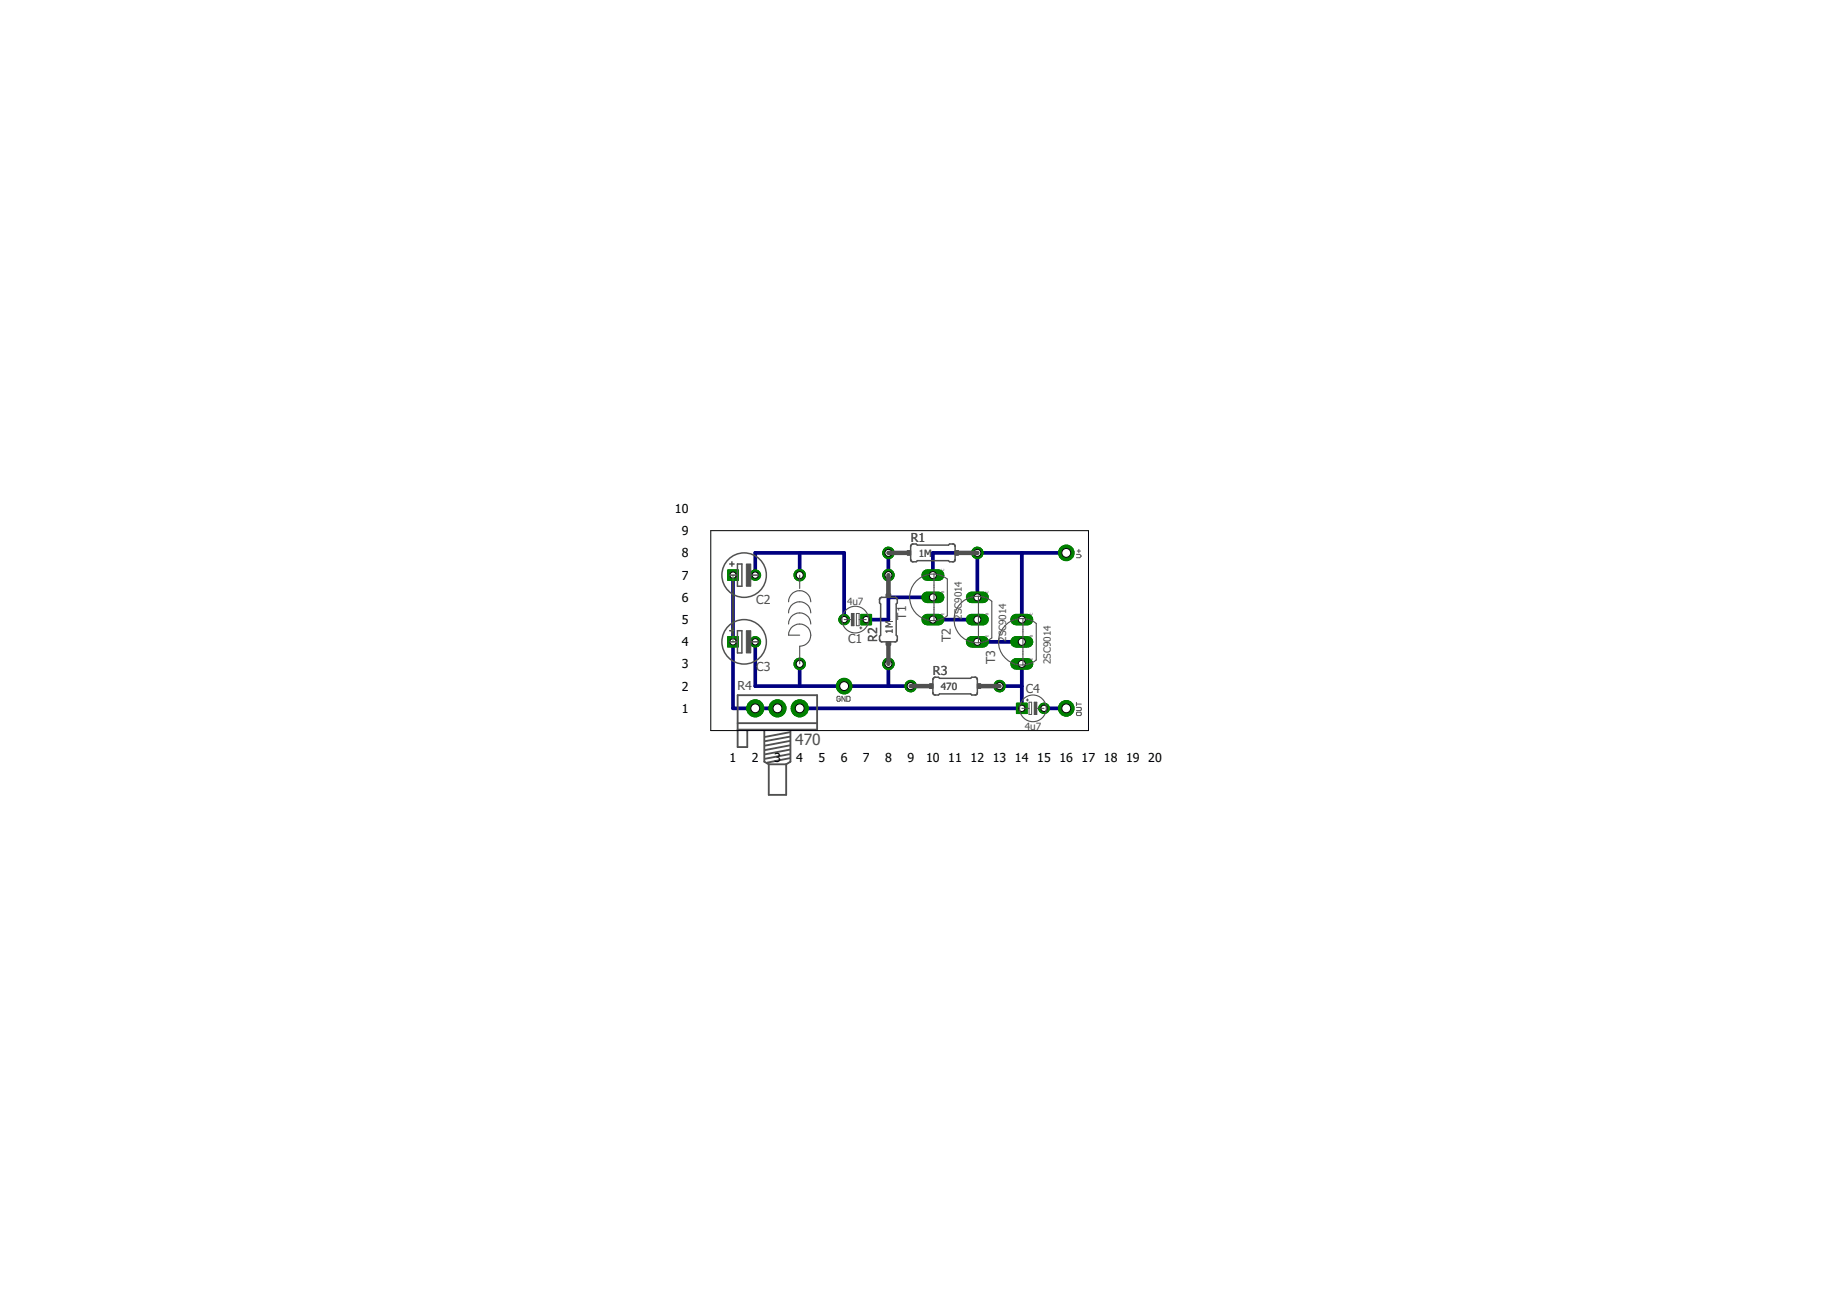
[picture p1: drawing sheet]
<svg xmlns="http://www.w3.org/2000/svg" width="210mm" height="148mm" viewBox="0 0 210 148" stroke-linecap="round" stroke-linejoin="round" font-family="sans-serif">
<path d="M91.4 68.7a1.28 1.28 0 0 1 1.2 1.3M91.4 70a1.28 1.28 0 0 1 1.2 1.3M91.4 71.3a1.27 1.27 0 0 1 1.2 1.3 1.27 1.27 0 0 1-1.2 1.2M91.4 67.5a1.28 1.28 0 0 1 1.2 1.2" fill="none" stroke="#505050" stroke-width=".13"/>
<g fill="none" stroke="#000080" stroke-width=".42">
<path d="M83.8 65.7v15.2h5M86.3 65.7v-2.5h10.2v7.6M86.3 73.3v5.1h17.8M91.4 63.2v2.5M91.4 75.8v2.6M101.5 63.2v7.6h-2.5M101.5 68.2h5.1M101.5 75.8v2.6M106.6 70.8h5.1M111.7 63.2v5M111.7 73.3h5.1M114.2 78.4h2.6"/>
<path d="M116.8 63.2v7.6M116.8 75.8v5.1h-25.4M121.8 63.2h-15.2v2.5M119.3 80.9h2.5"/>
</g>
<circle cx="96.5" cy="70.8" r=".61" fill="#008000" stroke="#008000" stroke-width=".11"/>
<circle cx="96.5" cy="70.8" r=".36" fill="#fff" stroke="#000" stroke-width=".11"/>
<path d="M98.4 70.2h1.2v1.2h-1.2z" fill="#008000" stroke="#008000" stroke-width=".11"/>
<circle cx="99" cy="70.8" r=".36" fill="#fff" stroke="#000" stroke-width=".11"/>
<circle cx="86.3" cy="65.7" r=".61" fill="#008000" stroke="#008000" stroke-width=".11"/>
<circle cx="86.3" cy="65.7" r=".36" fill="#fff" stroke="#000" stroke-width=".11"/>
<path d="M83.1 65.1h1.3v1.2h-1.3z" fill="#008000" stroke="#008000" stroke-width=".11"/>
<circle cx="83.8" cy="65.7" r=".36" fill="#fff" stroke="#000" stroke-width=".11"/>
<circle cx="86.3" cy="73.3" r=".61" fill="#008000" stroke="#008000" stroke-width=".11"/>
<circle cx="86.3" cy="73.3" r=".36" fill="#fff" stroke="#000" stroke-width=".11"/>
<path d="M83.1 72.7h1.3v1.2h-1.3z" fill="#008000" stroke="#008000" stroke-width=".11"/>
<circle cx="83.8" cy="73.3" r=".36" fill="#fff" stroke="#000" stroke-width=".11"/>
<circle cx="119.3" cy="80.9" r=".61" fill="#008000" stroke="#008000" stroke-width=".11"/>
<circle cx="119.3" cy="80.9" r=".36" fill="#fff" stroke="#000" stroke-width=".11"/>
<path d="M116.1 80.3h1.3v1.2h-1.3z" fill="#008000" stroke="#008000" stroke-width=".11"/>
<circle cx="116.8" cy="80.9" r=".36" fill="#fff" stroke="#000" stroke-width=".11"/>
<circle cx="96.5" cy="78.4" r=".89" fill="#008000" stroke="#008000" stroke-width=".11"/>
<circle cx="96.5" cy="78.4" r=".51" fill="#fff" stroke="#000" stroke-width=".11"/>
<circle cx="91.4" cy="75.8" r=".66" fill="#008000" stroke="#008000" stroke-width=".11"/>
<circle cx="91.4" cy="75.8" r=".4" fill="#fff" stroke="#000" stroke-width=".11"/>
<circle cx="91.4" cy="65.7" r=".66" fill="#008000" stroke="#008000" stroke-width=".11"/>
<circle cx="91.4" cy="65.7" r=".4" fill="#fff" stroke="#000" stroke-width=".11"/>
<circle cx="121.8" cy="80.9" r=".89" fill="#008000" stroke="#008000" stroke-width=".11"/>
<circle cx="121.8" cy="80.9" r=".51" fill="#fff" stroke="#000" stroke-width=".11"/>
<circle cx="101.5" cy="63.2" r=".66" fill="#008000" stroke="#008000" stroke-width=".11"/>
<circle cx="101.5" cy="63.2" r=".4" fill="#fff" stroke="#000" stroke-width=".11"/>
<circle cx="111.7" cy="63.2" r=".66" fill="#008000" stroke="#008000" stroke-width=".11"/>
<circle cx="111.7" cy="63.2" r=".4" fill="#fff" stroke="#000" stroke-width=".11"/>
<circle cx="101.5" cy="75.8" r=".66" fill="#008000" stroke="#008000" stroke-width=".11"/>
<circle cx="101.5" cy="75.8" r=".4" fill="#fff" stroke="#000" stroke-width=".11"/>
<circle cx="101.5" cy="65.7" r=".66" fill="#008000" stroke="#008000" stroke-width=".11"/>
<circle cx="101.5" cy="65.7" r=".4" fill="#fff" stroke="#000" stroke-width=".11"/>
<circle cx="104.1" cy="78.4" r=".66" fill="#008000" stroke="#008000" stroke-width=".11"/>
<circle cx="104.1" cy="78.4" r=".4" fill="#fff" stroke="#000" stroke-width=".11"/>
<circle cx="114.2" cy="78.4" r=".66" fill="#008000" stroke="#008000" stroke-width=".11"/>
<circle cx="114.2" cy="78.4" r=".4" fill="#fff" stroke="#000" stroke-width=".11"/>
<circle cx="86.3" cy="80.9" r=".97" fill="#008000" stroke="#008000" stroke-width=".11"/>
<circle cx="86.3" cy="80.9" r=".51" fill="#fff" stroke="#000" stroke-width=".11"/>
<circle cx="88.8" cy="80.9" r=".97" fill="#008000" stroke="#008000" stroke-width=".11"/>
<circle cx="88.8" cy="80.9" r=".51" fill="#fff" stroke="#000" stroke-width=".11"/>
<circle cx="91.4" cy="80.9" r=".97" fill="#008000" stroke="#008000" stroke-width=".11"/>
<circle cx="91.4" cy="80.9" r=".51" fill="#fff" stroke="#000" stroke-width=".11"/>
<path d="M105.9 65.7h1.4" fill="none" stroke="#008000" stroke-width="1.3"/>
<circle cx="106.6" cy="65.7" r=".4" fill="#fff" stroke="#000" stroke-width=".11"/>
<path d="M105.9 70.8h1.4" fill="none" stroke="#008000" stroke-width="1.3"/>
<circle cx="106.6" cy="70.8" r=".4" fill="#fff" stroke="#000" stroke-width=".11"/>
<path d="M105.9 68.2h1.4" fill="none" stroke="#008000" stroke-width="1.3"/>
<circle cx="106.6" cy="68.2" r=".4" fill="#fff" stroke="#000" stroke-width=".11"/>
<path d="M111 68.2h1.3" fill="none" stroke="#008000" stroke-width="1.3"/>
<circle cx="111.7" cy="68.2" r=".4" fill="#fff" stroke="#000" stroke-width=".11"/>
<path d="M111 73.3h1.3" fill="none" stroke="#008000" stroke-width="1.3"/>
<circle cx="111.7" cy="73.3" r=".4" fill="#fff" stroke="#000" stroke-width=".11"/>
<path d="M111 70.8h1.3" fill="none" stroke="#008000" stroke-width="1.3"/>
<circle cx="111.7" cy="70.8" r=".4" fill="#fff" stroke="#000" stroke-width=".11"/>
<path d="M116.1 70.8h1.3" fill="none" stroke="#008000" stroke-width="1.3"/>
<circle cx="116.8" cy="70.8" r=".4" fill="#fff" stroke="#000" stroke-width=".11"/>
<path d="M116.1 75.8h1.3" fill="none" stroke="#008000" stroke-width="1.3"/>
<circle cx="116.8" cy="75.8" r=".4" fill="#fff" stroke="#000" stroke-width=".11"/>
<path d="M116.1 73.3h1.3" fill="none" stroke="#008000" stroke-width="1.3"/>
<circle cx="116.8" cy="73.3" r=".4" fill="#fff" stroke="#000" stroke-width=".11"/>
<circle cx="121.8" cy="63.2" r=".89" fill="#008000" stroke="#008000" stroke-width=".11"/>
<circle cx="121.8" cy="63.2" r=".51" fill="#fff" stroke="#000" stroke-width=".11"/>
<circle cx="96.5" cy="70.8" r=".61" fill="#008000" stroke="#008000" stroke-width=".11"/>
<circle cx="96.5" cy="70.8" r=".36" fill="#fff" stroke="#000" stroke-width=".11"/>
<path d="M98.4 70.2h1.2v1.2h-1.2z" fill="#008000" stroke="#008000" stroke-width=".11"/>
<circle cx="99" cy="70.8" r=".36" fill="#fff" stroke="#000" stroke-width=".11"/>
<circle cx="86.3" cy="65.7" r=".61" fill="#008000" stroke="#008000" stroke-width=".11"/>
<circle cx="86.3" cy="65.7" r=".36" fill="#fff" stroke="#000" stroke-width=".11"/>
<path d="M83.1 65.1h1.3v1.2h-1.3z" fill="#008000" stroke="#008000" stroke-width=".11"/>
<circle cx="83.8" cy="65.7" r=".36" fill="#fff" stroke="#000" stroke-width=".11"/>
<circle cx="86.3" cy="73.3" r=".61" fill="#008000" stroke="#008000" stroke-width=".11"/>
<circle cx="86.3" cy="73.3" r=".36" fill="#fff" stroke="#000" stroke-width=".11"/>
<path d="M83.1 72.7h1.3v1.2h-1.3z" fill="#008000" stroke="#008000" stroke-width=".11"/>
<circle cx="83.8" cy="73.3" r=".36" fill="#fff" stroke="#000" stroke-width=".11"/>
<circle cx="119.3" cy="80.9" r=".61" fill="#008000" stroke="#008000" stroke-width=".11"/>
<circle cx="119.3" cy="80.9" r=".36" fill="#fff" stroke="#000" stroke-width=".11"/>
<path d="M116.1 80.3h1.3v1.2h-1.3z" fill="#008000" stroke="#008000" stroke-width=".11"/>
<circle cx="116.8" cy="80.9" r=".36" fill="#fff" stroke="#000" stroke-width=".11"/>
<circle cx="96.5" cy="78.4" r=".89" fill="#008000" stroke="#008000" stroke-width=".11"/>
<circle cx="96.5" cy="78.4" r=".51" fill="#fff" stroke="#000" stroke-width=".11"/>
<circle cx="91.4" cy="75.8" r=".66" fill="#008000" stroke="#008000" stroke-width=".11"/>
<circle cx="91.4" cy="75.8" r=".4" fill="#fff" stroke="#000" stroke-width=".11"/>
<circle cx="91.4" cy="65.7" r=".66" fill="#008000" stroke="#008000" stroke-width=".11"/>
<circle cx="91.4" cy="65.7" r=".4" fill="#fff" stroke="#000" stroke-width=".11"/>
<circle cx="121.8" cy="80.9" r=".89" fill="#008000" stroke="#008000" stroke-width=".11"/>
<circle cx="121.8" cy="80.9" r=".51" fill="#fff" stroke="#000" stroke-width=".11"/>
<circle cx="101.5" cy="63.2" r=".66" fill="#008000" stroke="#008000" stroke-width=".11"/>
<circle cx="101.5" cy="63.2" r=".4" fill="#fff" stroke="#000" stroke-width=".11"/>
<circle cx="111.7" cy="63.2" r=".66" fill="#008000" stroke="#008000" stroke-width=".11"/>
<circle cx="111.7" cy="63.2" r=".4" fill="#fff" stroke="#000" stroke-width=".11"/>
<circle cx="101.5" cy="75.8" r=".66" fill="#008000" stroke="#008000" stroke-width=".11"/>
<circle cx="101.5" cy="75.8" r=".4" fill="#fff" stroke="#000" stroke-width=".11"/>
<circle cx="101.5" cy="65.7" r=".66" fill="#008000" stroke="#008000" stroke-width=".11"/>
<circle cx="101.5" cy="65.7" r=".4" fill="#fff" stroke="#000" stroke-width=".11"/>
<circle cx="104.1" cy="78.4" r=".66" fill="#008000" stroke="#008000" stroke-width=".11"/>
<circle cx="104.1" cy="78.4" r=".4" fill="#fff" stroke="#000" stroke-width=".11"/>
<circle cx="114.2" cy="78.4" r=".66" fill="#008000" stroke="#008000" stroke-width=".11"/>
<circle cx="114.2" cy="78.4" r=".4" fill="#fff" stroke="#000" stroke-width=".11"/>
<circle cx="86.3" cy="80.9" r=".97" fill="#008000" stroke="#008000" stroke-width=".11"/>
<circle cx="86.3" cy="80.9" r=".51" fill="#fff" stroke="#000" stroke-width=".11"/>
<circle cx="88.8" cy="80.9" r=".97" fill="#008000" stroke="#008000" stroke-width=".11"/>
<circle cx="88.8" cy="80.9" r=".51" fill="#fff" stroke="#000" stroke-width=".11"/>
<circle cx="91.4" cy="80.9" r=".97" fill="#008000" stroke="#008000" stroke-width=".11"/>
<circle cx="91.4" cy="80.9" r=".51" fill="#fff" stroke="#000" stroke-width=".11"/>
<path d="M105.9 65.7h1.4" fill="none" stroke="#008000" stroke-width="1.3"/>
<circle cx="106.6" cy="65.7" r=".4" fill="#fff" stroke="#000" stroke-width=".11"/>
<path d="M105.9 70.8h1.4" fill="none" stroke="#008000" stroke-width="1.3"/>
<circle cx="106.6" cy="70.8" r=".4" fill="#fff" stroke="#000" stroke-width=".11"/>
<path d="M105.9 68.2h1.4" fill="none" stroke="#008000" stroke-width="1.3"/>
<circle cx="106.6" cy="68.2" r=".4" fill="#fff" stroke="#000" stroke-width=".11"/>
<path d="M111 68.2h1.3" fill="none" stroke="#008000" stroke-width="1.3"/>
<circle cx="111.7" cy="68.2" r=".4" fill="#fff" stroke="#000" stroke-width=".11"/>
<path d="M111 73.3h1.3" fill="none" stroke="#008000" stroke-width="1.3"/>
<circle cx="111.7" cy="73.3" r=".4" fill="#fff" stroke="#000" stroke-width=".11"/>
<path d="M111 70.8h1.3" fill="none" stroke="#008000" stroke-width="1.3"/>
<circle cx="111.7" cy="70.8" r=".4" fill="#fff" stroke="#000" stroke-width=".11"/>
<path d="M116.1 70.8h1.3" fill="none" stroke="#008000" stroke-width="1.3"/>
<circle cx="116.8" cy="70.8" r=".4" fill="#fff" stroke="#000" stroke-width=".11"/>
<path d="M116.1 75.8h1.3" fill="none" stroke="#008000" stroke-width="1.3"/>
<circle cx="116.8" cy="75.8" r=".4" fill="#fff" stroke="#000" stroke-width=".11"/>
<path d="M116.1 73.3h1.3" fill="none" stroke="#008000" stroke-width="1.3"/>
<circle cx="116.8" cy="73.3" r=".4" fill="#fff" stroke="#000" stroke-width=".11"/>
<circle cx="121.8" cy="63.2" r=".89" fill="#008000" stroke="#008000" stroke-width=".11"/>
<circle cx="121.8" cy="63.2" r=".51" fill="#fff" stroke="#000" stroke-width=".11"/>
<g fill="none" stroke="#505050" stroke-width=".11">
<path d="M96 79.7l-.1-.2h-.2l-.1 .2v.3l.1 .1h.2l.1-.1v-.2h-.2M96.5 70.8h.8M96.6 79.5v.6l-.4-.6v.6M96.8 79.5h.2l.1 .2v.3l-.1 .1h-.2zM97.3 70.1h.3v1.4h-.3zM97.9 70.1h.3v1.4h-.3zM98.2 70.8h.8M98.2 71.7h.3M98.4 71.6v.3M117.3 80h.2M117.4 79.8v.3M123 63.3h.4l.1 .2-.1 .2h-.4"/>
<path d="M123.1 62.9h.4M123.3 62.8v.3M116.8 80.9h.8M117.6 80.2h.3v1.4h-.3zM118.2 80.2h.3v1.4h-.3zM118.5 80.9h.8M123 80.2v.4M123 80.8h.5v.1v.3h-.5M123 80.4h.5M123.1 81.4h.4v.2v.1h-.4l-.1-.1z"/>
</g>
<g fill="none" stroke="#505050" stroke-width=".13">
<path d="M91.4 68.7a1.25 1.25 0 0 0-1.3 1.3M91.4 70a1.25 1.25 0 0 0-1.3 1.3M91.4 71.3a1.25 1.25 0 0 0-1.3 1.3h1.3M91.4 67.5a1.25 1.25 0 0 0-1.3 1.2M91.4 65.7v1.5M91.4 73.8v2M106.7 65.6a2.67 2.67 0 0 0-2.8 2.6 2.67 2.67 0 0 0 2.8 2.7M106.7 65.6a2.63 2.63 0 0 1 1.5 .5v4.2l-.8 .5-.7 .1M106.7 65.6v5.3M111.8 68.1a2.66 2.66 0 0 0-2.8 2.7 2.66 2.66 0 0 0 2.8 2.6M111.8 68.1l1 .3M111.8 68.1v5.3"/>
<path d="M112.8 68.3l.5 .4v4.2l-.2 .1a2.4 2.4 0 0 1-1.3 .4M116.9 70.7a2.66 2.66 0 0 0-2.8 2.6 2.66 2.66 0 0 0 2.8 2.7M116.9 70.7l1 .2M116.9 70.7v5.3M117.9 70.9l.5 .3v4.2l-.5 .3-1 .3"/>
<circle cx="97.7" cy="70.8" r="1.52"/>
<circle cx="118" cy="80.9" r="1.52"/>
</g>
<g fill="#505050" stroke="#505050" stroke-width=".11">
<path d="M97.3 70.1h.2v1.4h-.2z"/>
<path d="M118.2 80.2h.2v1.4h-.2z"/>
<path d="M109.1 62.9h.4v.5h-.4z"/>
<path d="M103.7 62.9h.4v.5h-.4z"/>
<path d="M101.3 67.9h.5v.3h-.5z"/>
<path d="M101.3 73.3h.5v.4h-.5z"/>
<path d="M111.7 78.1h.4v.5h-.4z"/>
<path d="M106.2 78.1h.4v.5h-.4z"/>
<path d="M85.3 64.4h.5v2.6h-.5z"/>
<path d="M85.3 72.1h.5v2.5h-.5z"/>
</g>
<g fill="none" stroke="#505050" stroke-width=".17">
<path d="M83.4 64.4h.5M83.4 72.1h.5M83.4 73.3h.9M83.4 65.7h.9M83.6 64.2v.5M83.6 71.8v.5M84.3 64.4h.5v2.6h-.5zM84.3 72.1h.5v2.5h-.5zM85.7 73.3h1M85.7 65.7h1M100.6 68.3l.2-.1 1.7 .1a.65 .65 0 0 1-.1 .7v3.6l.1 .1v.5l-.2 .1h-1.6l-.2-.2v-.4l.1-.1v-3.6l-.1-.1zM104.1 62.2l.6-.1 .1 .2h3.6l.1-.2 .5 .1 .1 .2v1.7a.65 .65 0 0 1-.7 0h-3.6l-.1 .1h-.5l-.1-.3v-1.5z"/>
<path d="M106.7 77.4h.5l.2 .1h3.5l.1-.1h.5l.2 .2-.1 1.7a.65 .65 0 0 1-.7 0h-3.5l-.2 .1h-.4l-.2-.3v-1.5z"/>
<circle cx="85" cy="65.7" r="2.54"/>
<circle cx="85" cy="73.3" r="2.54"/>
</g>
<g fill="none" stroke="#505050" stroke-width=".21">
<path d="M84.3 83.4h9.1v-4h-9.1v5.9h1.1v-1.8M84.3 82.6h9.1M87.3 83.5v3.5l.5 .3M87.8 87.3v3.5h2v-3.5M87.8 87.3h2M90.2 86.1l-2.8 .6M90.2 85.6l-2.8 .6M90.2 85.2l-2.8 .5M90.2 84.6l-2.8 .6M90.2 84.2l-2.8 .5M90.2 83.7l-2.8 .5M90.2 86.6l-2.5 .5"/>
<path d="M90.3 83.5v3.5l-.5 .3"/>
</g>
<path d="M101.5 63.2h2.2M101.5 65.7v2.2M101.5 73.7v2.1M104.1 78.4h2.1M109.5 63.2h2.2M112.1 78.4h2.1" fill="none" stroke="#505050" stroke-width=".51"/>
<path d="M83.8 65.7v7.6" fill="none" stroke="#808000" stroke-width=".11"/>
<path d="M81.2 60.6h43.2v22.9h-43.2z" fill="none" stroke="#000" stroke-width=".11"/>
<text font-size="1.8" fill="#505050" x="90.9" y="85.1">470</text>
<g font-size="1.4">
<text x="77.1" y="58.6">10</text>
<text x="77.9" y="63.7">8</text>
<text x="77.9" y="61.1">9</text>
<text x="77.9" y="71.3">5</text>
<text x="77.9" y="68.7">6</text>
<text x="77.9" y="66.2">7</text>
<text x="77.9" y="76.4">3</text>
<text x="77.9" y="73.8">4</text>
<text x="77.9" y="81.4">1</text>
<text x="77.9" y="78.9">2</text>
<text x="83.4" y="87">1</text>
<text x="85.9" y="87">2</text>
<text x="88.5" y="87">3</text>
<text x="91" y="87">4</text>
<text x="93.5" y="87">5</text>
<text x="96.1" y="87">6</text>
<text x="98.6" y="87">7</text>
<text x="101.1" y="87">8</text>
<text x="103.7" y="87">9</text>
<text x="105.8" y="87">10</text>
<text x="108.4" y="87">11</text>
<text x="110.9" y="87">12</text>
<text x="113.4" y="87">13</text>
<text x="116" y="87">14</text>
<text x="118.5" y="87">15</text>
<text x="121" y="87">16</text>
<text x="123.6" y="87">17</text>
<text x="126.1" y="87">18</text>
<text x="128.7" y="87">19</text>
<text x="131.2" y="87">20</text>
</g>
<g font-size="1.4" fill="#505050">
<text x="104.1" y="61.9">R1</text>
<text x="86.4" y="69">C2</text>
<text x="103.6" y="70.8" transform="rotate(-90 103.6 70.8)">T1</text>
<text x="86.4" y="76.6">C3</text>
<text x="96.9" y="73.5">C1</text>
<text x="100.2" y="73.3" transform="rotate(-90 100.2 73.3)">R2</text>
<text x="106.6" y="77.1">R3</text>
<text x="108.6" y="73.3" transform="rotate(-90 108.6 73.3)">T2</text>
<text x="113.7" y="75.8" transform="rotate(-90 113.7 75.8)">T3</text>
<text x="84.3" y="78.8">R4</text>
<text x="117.2" y="79.2">C4</text>
</g>
<g font-size="1.1" fill="#505050">
<text x="105" y="63.6">1M</text>
<text x="96.8" y="69.1">4u7</text>
<text x="109.9" y="70.8" transform="rotate(-90 109.9 70.8)">2SC9014</text>
<text x="102" y="72.4" transform="rotate(-90 102 72.4)">1M</text>
<text x="115" y="73.3" transform="rotate(-90 115 73.3)">2SC9014</text>
<text x="120.1" y="75.8" transform="rotate(-90 120.1 75.8)">2SC9014</text>
<text x="107.5" y="78.9">470</text>
<text x="117.1" y="83.4">4u7</text>
</g>
<g font-size=".4" fill="#505050">
<text x="107.9" y="65.2" transform="rotate(-90 107.9 65.2)">C</text>
<text x="107.9" y="70.3" transform="rotate(-90 107.9 70.3)">E</text>
<text x="107.9" y="67.7" transform="rotate(-90 107.9 67.7)">B</text>
<text x="112.9" y="70.3" transform="rotate(-90 112.9 70.3)">B</text>
<text x="112.9" y="67.7" transform="rotate(-90 112.9 67.7)">C</text>
<text x="118" y="70.3" transform="rotate(-90 118 70.3)">C</text>
<text x="112.9" y="72.8" transform="rotate(-90 112.9 72.8)">E</text>
<text x="118" y="75.3" transform="rotate(-90 118 75.3)">E</text>
<text x="118" y="72.8" transform="rotate(-90 118 72.8)">B</text>
</g>
</svg>
